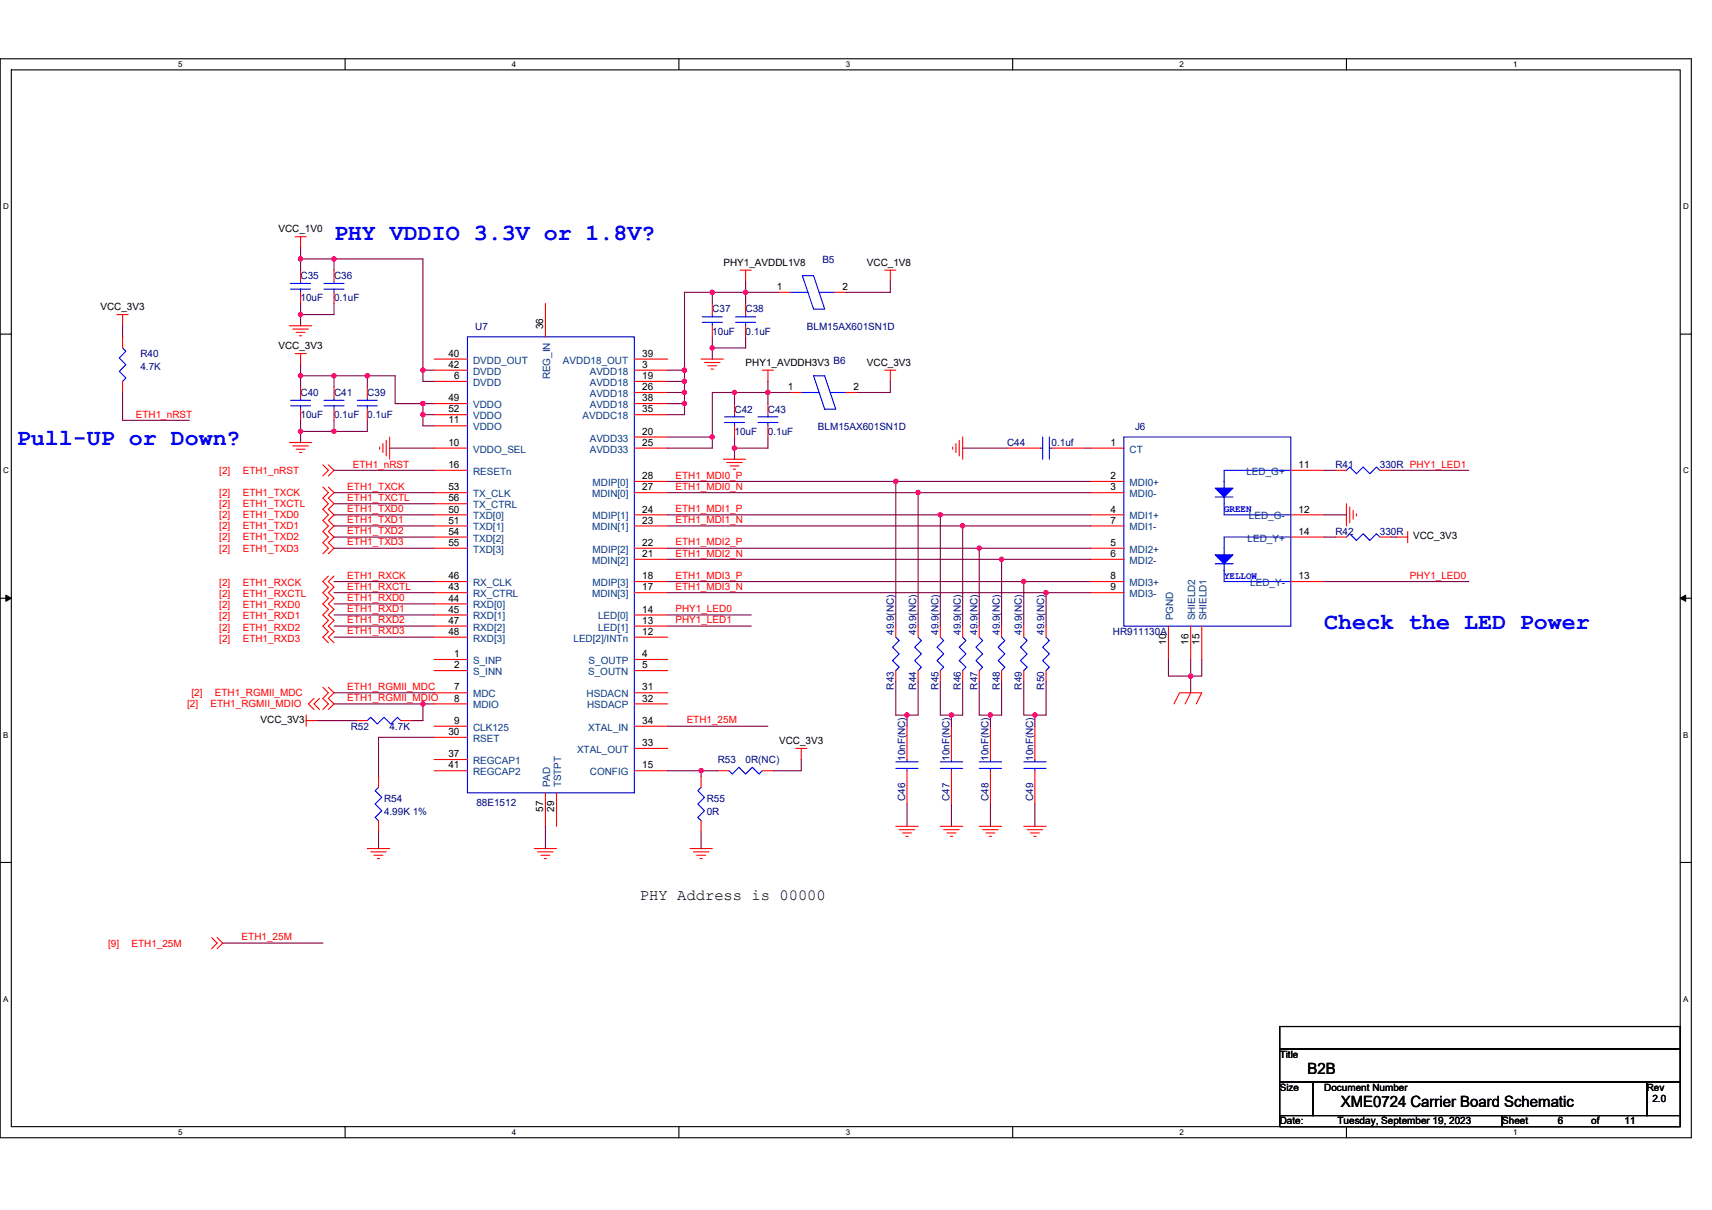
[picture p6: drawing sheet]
<svg xmlns="http://www.w3.org/2000/svg" width="297mm" height="210mm" viewBox="0 0 297 210" stroke-linecap="round" stroke-linejoin="round" font-family="sans-serif">
<path d="M0 10.2h293.5v187.2h-293.5zM2 12.1h289.5v183.4h-289.5z" fill="none" stroke="#000" stroke-width=".19"/>
<g fill="#fff">
<path d="M30.9 10.4h.8v1.6h-.8z"/>
<path d="M30.9 195.7h.8v1.6h-.8z"/>
</g>
<path d="M59.9 10.2v1.9M59.9 195.5v1.9" fill="none" stroke="#000" stroke-width=".19"/>
<g fill="#fff">
<path d="M88.8 10.4h.8v1.6h-.8z"/>
<path d="M88.8 195.7h.8v1.6h-.8z"/>
</g>
<path d="M117.8 10.2v1.9M117.8 195.5v1.9" fill="none" stroke="#000" stroke-width=".19"/>
<g fill="#fff">
<path d="M146.7 10.4h.8v1.6h-.8z"/>
<path d="M146.7 195.7h.8v1.6h-.8z"/>
</g>
<path d="M175.7 10.2v1.9M175.7 195.5v1.9" fill="none" stroke="#000" stroke-width=".19"/>
<g fill="#fff">
<path d="M204.7 10.4h.7v1.6h-.7z"/>
<path d="M204.7 195.7h.7v1.6h-.7z"/>
</g>
<path d="M233.6 10.2v1.9M233.6 195.5v1.9" fill="none" stroke="#000" stroke-width=".19"/>
<g fill="#fff">
<path d="M262.6 10.4h.7v1.6h-.7z"/>
<path d="M262.6 195.7h.7v1.6h-.7z"/>
<path d="M.5 35.1h1v1.5h-1z"/>
<path d="M292 35.1h1v1.5h-1z"/>
<path d="M.5 80.9h1v1.5h-1z"/>
<path d="M292 80.9h1v1.5h-1z"/>
</g>
<path d="M0 58h2M291.5 58h2" fill="none" stroke="#000" stroke-width=".19"/>
<g fill="#fff">
<path d="M.5 126.7h.9v1.6h-.9z"/>
<path d="M292 126.7h.9v1.6h-.9z"/>
</g>
<path d="M0 103.8h2M291.5 103.8h2" fill="none" stroke="#000" stroke-width=".19"/>
<path d="M1 103.3l1 .5-1 .6zM291.5 103.8l1-.5v1.1z" fill="#000" stroke="#000" stroke-width=".17"/>
<g fill="#fff">
<path d="M.5 172.6h.9v1.5h-.9z"/>
<path d="M292 172.6h.9v1.5h-.9z"/>
</g>
<path d="M0 149.7h2M291.5 149.7h2M222 178.1h69.5v3.9h-69.5zM222 182h69.5v5.8h-69.5zM222 187.8h5.8v5.8h-5.8zM222 193.6h38.6v1.9h-38.6zM227.8 187.8h57.9v5.8h-57.9zM260.6 193.6h30.9v1.9h-30.9zM285.7 187.8h5.8v5.8h-5.8z" fill="none" stroke="#000" stroke-width=".19"/>
<g fill="none" stroke="#f00" stroke-width=".19">
<path d="M20.3 54.6h1.9M21.3 54.6v1.9M21.3 58.5v1.9M50.2 56.5h3.9M50.8 57.1h2.7M51.2 41.1h1.9M51.4 57.7h1.5M52 58.3h.3M52.2 41.1v1.9M52.2 46.9v1.9M52.2 50.7v2M58 46.9v1.9"/>
<path d="M58 50.7v2M94.6 52.7v5.8M123.6 52.7v1.9M123.6 56.5v2M128.4 46.9h1.9M129.4 46.9v1.9M129.4 52.7v1.9M129.4 56.5v2M135.2 50.7h1.9M144.8 50.7h1.9M153.5 46.9h1.9M154.5 46.9v1.9"/>
<path d="M21.3 66.2v1.9M50.2 76.8h3.9M50.8 77.4h2.7M51.2 61.4h1.9M51.4 78h1.5M52 78.5h.3M52.2 61.4v1.9M52.2 67.1v2M52.2 71v1.9M58 67.1v2M58 71v1.9M63.7 67.1v2"/>
<path d="M63.7 71v1.9M65.9 77.6v.4M66.4 77v1.5M67 76.4v2.7M67.6 75.8v3.9M75.3 77.8h5.8M75.3 73.9h5.8M75.3 62.3h5.8M75.3 64.2h5.8M75.3 66.2h5.8M75.3 70h5.8M75.3 72h5.8"/>
<path d="M110.1 72h5.8M110.1 62.3h5.8M110.1 66.2h5.8M110.1 75.8h5.8M110.1 77.8h5.8M110.1 68.1h5.8M110.1 64.2h5.8M110.1 70h5.8M121.6 62.3h3.9M122.2 62.9h2.7M122.8 63.5h1.6M123.4 64.1h.4"/>
<path d="M125.5 79.7h3.9M127.4 70v2M127.4 73.9v1.9M132.3 64.2h1.9M133.2 64.2v2M133.2 70v2M133.2 73.9v1.9M137.1 68.1h1.9M146.7 68.1h2M153.5 64.2h1.9M154.5 64.2v2M165.3 77.6v.4"/>
<path d="M165.9 77v1.5M166.4 76.4v2.7M167 75.8v3.9M174.7 77.8h5.8M182.5 77.8h5.8M189.2 77.8h5.8M56 80.7l1 .9-1 1M56 84.5l1 1-1 .9 1 1-1 1 1 .9-1 1 1 1-1 .9 1 1-1 1 1 .9-1 1M57 100l-1 .9 1 1-1 .9 1 1-1 1 1 .9-1 1 1 1-1 .9 1 1-1 1 1 .9M57 80.7l1 .9-1 1M57 84.5l1 1-1 .9 1 1-1 1 1 .9-1 1 1 1-1 .9 1 1-1 1 1 .9-1 1M58 100l-1 .9 1 1-1 .9 1 1-1 1 1 .9-1 1 1 1-1 .9 1 1-1 1 1 .9"/>
<path d="M75.3 81.6h5.8M75.3 85.5h5.8M75.3 87.4h5.8M75.3 89.3h5.8M75.3 91.3h5.8M75.3 93.2h5.8M75.3 95.1h5.8M110.1 85.5h5.8M110.1 83.5h5.8M110.1 89.3h5.8M110.1 91.3h5.8M110.1 95.1h5.8"/>
<path d="M110.1 97.1h5.8M126.1 80.3h2.7M126.7 80.9h1.5M127.3 81.4h.3M189.2 97.1h5.8M189.2 95.1h5.8M189.2 89.3h5.8M189.2 91.3h5.8M189.2 85.5h5.8M189.2 83.5h5.8M224 81.6h5.8M224 89.3h5.8"/>
<path d="M224 93.2h5.8M231.7 81.6h1.9M231.7 93.2h1.9M233.6 87.4v3.9M234.2 88v2.7M234.8 88.6v1.5M235.3 89.2v.3M239.4 81.6h1.9M239.4 93.2h1.9M242.3 93.2h1.9M244.2 92.2v2M56 119.3l1 .9-1 1 1 1-1 .9"/>
<path d="M57 119.3l1 .9-1 1 1 1-1 .9M75.3 102.8h5.8M75.3 104.8h5.8M75.3 106.7h5.8M75.3 100.9h5.8M75.3 108.6h5.8M75.3 110.6h5.8M75.3 114.4h5.8M75.3 116.4h5.8M110.1 108.6h5.8M110.1 110.6h5.8M110.1 106.7h5.8"/>
<path d="M110.1 102.8h5.8M110.1 100.9h5.8M110.1 114.4h5.8M110.1 116.4h5.8M155.4 108.6v2M155.4 116.4v1.9M159.3 108.6v2M159.3 116.4v1.9M163.1 108.6v2M163.1 116.4v1.9M167 108.6v2M167 116.4v1.9"/>
<path d="M169.9 108.6v2M169.9 116.4v1.9M173.8 108.6v2M173.8 116.4v1.9M177.6 108.6v2M177.6 116.4v1.9M181.5 108.6v2M181.5 116.4v1.9M189.2 102.8h5.8M189.2 100.9h5.8M202.7 108.6v5.8M206.6 108.6v5.8"/>
<path d="M208.5 108.6v5.8M224 100.9h5.8M53.1 125.1h2M53.1 124.1v1.9M54.5 121.2l-1 1 1 .9M55.4 121.2l-.9 1 .9 .9M61.8 125.1h1.9M65.7 134.7v1.9M69.5 125.1h2M75.3 126h5.8M75.3 128h5.8M75.3 131.8h5.8"/>
<path d="M75.3 133.8h5.8M75.3 120.2h5.8M75.3 122.2h5.8M94.6 137.6v5.8M96.6 137.6v5.8M110.1 133.8h5.8M110.1 129.9h5.8M110.1 126h5.8M110.1 120.2h5.8M110.1 122.2h5.8M121.6 134.7v1.9M124.5 133.8h2"/>
<path d="M132.3 133.8h1.9M138.1 129.9h1.9M139 129.9v1.9M157.4 133.8v5.7M157.4 126v5.8M165.1 133.8v5.7M165.1 126v5.8M171.8 133.8v5.7M171.8 126v5.8M179.6 133.8v5.7M179.6 126v5.8M203.7 122.2l1-2h3.8l-.9 2"/>
<path d="M206.6 120.2l-1 2M63.7 147.3h3.9M64.3 147.8h2.7M64.9 148.4h1.5M65.5 149h.4M65.7 142.4v2M92.7 147.3h3.9M93.3 147.8h2.7M93.8 148.4h1.6M94.4 149h.4M119.7 147.3h3.9M120.3 147.8h2.7"/>
<path d="M120.9 148.4h1.5M121.5 149h.4M121.6 142.4v2M155.4 143.4h3.9M156 144h2.7M156.6 144.5h1.5M157.2 145.1h.4M163.1 143.4h3.9M163.7 144h2.7M164.3 144.5h1.6M164.9 145.1h.4M169.9 143.4h3.9"/>
<path d="M170.5 144h2.7M171.1 144.5h1.5M171.6 145.1h.4M177.6 143.4h3.9M178.2 144h2.7M178.8 144.5h1.5M179.4 145.1h.4M36.7 162.7l1 1-1 .9M37.7 162.7l.9 1-.9 .9"/>
</g>
<g fill="none" stroke="#00f" stroke-width=".19">
<path d="M50.4 50.2h3.5M50.4 49.2h3.5M52.2 48.8v.4M52.2 50.2v.5M56.2 50.2h3.5M56.2 49.2h3.5M58 48.8v.4M58 50.2v.5M81.1 58.5h29v79.1h-29zM121.9 55.9h3.4M121.9 55h3.4M123.6 54.6v.4"/>
<path d="M123.6 55.9v.6M127.6 55.9h3.5M127.6 55h3.5M129.4 54.6v.4M129.4 55.9v.6M137.1 50.7h3.1M139.2 47.8h2l1.9 5.8h-1.9zM142.1 50.7h2.7M21.3 60.4l.5 .6-1.1 1.1 1.1 1.2-1.1 1.2 1.1 1.1-.5 .6M50.4 70.4h3.5M50.4 69.5h3.5M52.2 69.1v.4"/>
<path d="M52.2 70.4v.6M56.2 70.4h3.5M56.2 69.5h3.5M58 69.1v.4M58 70.4v.6M62 70.4h3.5M62 69.5h3.5M63.7 69.1v.4M63.7 70.4v.6M125.7 73.3h3.5M125.7 72.3h3.5M127.4 72v.3"/>
<path d="M127.4 73.3v.6M131.5 73.3h3.5M131.5 72.3h3.5M133.2 72v.3M133.2 73.3v.6M139 68.1h3.1M141.2 65.2h1.9l1.9 5.8h-1.9zM144 68.1h2.7M180.5 77.8h.4M180.9 75.8v3.9M182.1 75.8v3.9M182.1 77.8h.4"/>
<path d="M195 75.8h29v32.8h-29zM210.8 97.8h3.1M210.8 86.3h3.1M212.4 97.8v3.1h11.6M212.4 86.3v3h11.6M224 81.6h-11.6v3.1M224 93.2h-11.6v3.1M233.6 81.6l.6-.6 1.1 1.2 1.2-1.2 1.2 1.2 1.1-1.2 .6 .6M233.6 93.2l.6-.6 1.1 1.2 1.2-1.2 1.2 1.2 1.1-1.2 .6 .6M155.4 110.6l.6 .6-1.1 1.1 1.1 1.2-1.1 1.1 1.1 1.2-.6 .6M159.3 110.6l.6 .6-1.2 1.1 1.2 1.2-1.2 1.1 1.2 1.2-.6 .6M163.1 110.6l.6 .6-1.1 1.1 1.1 1.2-1.1 1.1 1.1 1.2-.6 .6"/>
<path d="M167 110.6l.6 .6-1.2 1.1 1.2 1.2-1.2 1.1 1.2 1.2-.6 .6M169.9 110.6l.6 .6-1.2 1.1 1.2 1.2-1.2 1.1 1.2 1.2-.6 .6M173.8 110.6l.5 .6-1.1 1.1 1.1 1.2-1.1 1.1 1.1 1.2-.5 .6M177.6 110.6l.6 .6-1.1 1.1 1.1 1.2-1.1 1.1 1.1 1.2-.6 .6M181.5 110.6l.6 .6-1.2 1.1 1.2 1.2-1.2 1.1 1.2 1.2-.6 .6M63.7 125.1l.6-.6 1.2 1.1 1.1-1.1 1.2 1.1 1.2-1.1 .5 .6M65.7 136.6l-.6 .6 1.1 1.2-1.1 1.1 1.1 1.2-1.1 1.2 .6 .5M121.6 136.6l-.5 .6 1.1 1.2-1.1 1.1 1.1 1.2-1.1 1.2 .5 .5M126.5 133.8l.6 .5 1.1-1.1 1.2 1.1 1.1-1.1 1.2 1.1 .6-.5M155.4 133.3h3.9M155.4 132.2h3.9M157.4 133.4v.4"/>
<path d="M157.4 131.8v.4M163.1 133.3h3.9M163.1 132.2h3.9M165.1 133.4v.4M165.1 131.8v.4M169.9 133.3h3.9M169.9 132.2h3.9M171.8 133.4v.4M171.8 131.8v.4M177.6 133.3h3.9M177.6 132.2h3.9M179.6 133.4v.4"/>
<path d="M179.6 131.8v.4"/>
</g>
<g fill="#00f" stroke="#00f" stroke-width=".19">
<path d="M210.8 96.3h3.1l-1.5 1.5z" fill-rule="evenodd"/>
<path d="M210.8 84.7h3.1l-1.5 1.6z" fill-rule="evenodd"/>
</g>
<g fill="none" stroke="#800040" stroke-width=".19">
<path d="M21.3 56.5v2M52.2 43v1.9M52.2 52.7v1.9M52.2 54.6v1.9M52.2 44.9v2M52.2 44.9h5.8M58 52.7v1.9h-5.8M58 44.9v2M58 44.9h15.4v21.3h1.9M123.6 58.5v1.9M123.6 50.7h-4.8v13.5M123.6 50.7v2"/>
<path d="M123.6 50.7h5.8M129.4 58.5v1.9h-5.8M129.4 48.8v1.9M129.4 50.7v2M129.4 50.7h5.8M154.5 48.8v1.9h-7.8M21.3 68.1v4.8h11.5M52.2 74.9v1.9M52.2 65.2v1.9M52.2 63.3v1.9h5.8M52.2 72.9v2h5.8M58 72.9v2"/>
<path d="M58 65.2v1.9M58 65.2h5.7M63.7 65.2h4.9v4.8h4.8M63.7 72.9v2h-5.7M63.7 65.2v1.9M67.6 77.8h7.7M73.4 70v2M73.4 72h1.9M73.4 64.2h1.9M73.4 72v1.9h1.9M73.4 70h1.9M115.9 75.8h7.7"/>
<path d="M115.9 64.2h2.9M115.9 66.2h2.9M115.9 68.1h2.9M115.9 70h2.9M118.8 64.2v2M118.8 66.2v1.9M118.8 68.1v1.9M118.8 70v2h-2.9M123.6 60.4v1.9M123.6 75.8v2h-7.7M127.4 68.1h-3.8v7.7M127.4 75.8v2"/>
<path d="M127.4 77.8v1.9M127.4 68.1v1.9M127.4 68.1h5.8M133.2 66.2v1.9M133.2 75.8v2h-5.8M133.2 68.1v1.9M133.2 68.1h3.9M154.5 66.2v1.9h-5.8M167 77.8h7.7M188.3 77.8h.9M58 81.6h17.3M58 85.5h17.3"/>
<path d="M58 87.4h17.3M58 89.3h17.3M58 91.3h17.3M58 93.2h17.3M58 95.1h17.3M115.9 91.3h51.1M115.9 85.5h43.4M115.9 95.1h54M115.9 97.1h57.9M115.9 89.3h47.2M115.9 83.5h39.5M155.4 83.5v25.1"/>
<path d="M155.4 83.5h33.8M159.3 85.5v23.1M159.3 85.5h29.9M163.1 89.3v19.3M163.1 89.3h26.1M167 91.3v17.3M167 91.3h22.2M169.9 95.1v13.5M169.9 95.1h19.3M173.8 97.1v11.5M173.8 97.1h15.4M229.8 93.2h1.9"/>
<path d="M229.8 81.6h1.9M229.8 89.3h3.8M241.3 93.2h1M241.3 81.6h13.5M58 100.9h17.3M58 102.8h17.3M58 104.8h17.3M58 106.7h17.3M58 108.6h17.3M58 110.6h17.3M115.9 102.8h65.6M115.9 100.9h61.7"/>
<path d="M115.9 106.7h14.4M115.9 108.6h14.4M155.4 118.3v5.8h2M159.3 118.3v5.8h-1.9M163.1 118.3v5.8h2M167 118.3v5.8h-1.9M169.9 118.3v5.8h1.9M173.8 118.3v5.8h-2M177.6 118.3v5.8h2M177.6 100.9v7.7M177.6 100.9h11.6M181.5 118.3v5.8h-1.9"/>
<path d="M181.5 102.8v5.8M181.5 102.8h7.7M202.7 114.4v2.9h3.9v2.9M206.6 114.4v2.9h1.9v-2.9M229.8 100.9h25M55.1 125.1h6.7M58 122.2h15.4M58 120.2h17.3M73.4 122.2v2.9h-1.9M73.4 122.2h1.9M75.3 128h-9.6v6.7M115.9 133.8h5.7v.9"/>
<path d="M115.9 126h17.3M121.6 133.8h2.9M139 131.8v2h-4.8M157.4 124.1v1.9M157.4 139.5v3.9M165.1 124.1v1.9M165.1 139.5v3.9M171.8 124.1v1.9M171.8 139.5v3.9M179.6 124.1v1.9M179.6 139.5v3.9M65.7 144.4v2.9"/>
<path d="M94.6 143.4v3.9M121.6 144.4v2.9M38.6 163.7h17.4"/>
</g>
<g fill="#f0f" stroke="#f0f" stroke-width=".19">
<circle cx="52.1" cy="65.2" r=".38"/>
<circle cx="52.1" cy="54.6" r=".38"/>
<circle cx="52.1" cy="44.9" r=".38"/>
<circle cx="57.9" cy="44.9" r=".38"/>
<circle cx="52.1" cy="74.9" r=".38"/>
<circle cx="57.9" cy="74.9" r=".38"/>
<circle cx="63.7" cy="65.2" r=".38"/>
<circle cx="57.9" cy="65.2" r=".38"/>
<circle cx="73.4" cy="72" r=".38"/>
<circle cx="123.6" cy="60.4" r=".38"/>
<circle cx="123.6" cy="50.7" r=".38"/>
<circle cx="118.7" cy="64.2" r=".38"/>
<circle cx="118.7" cy="66.2" r=".38"/>
<circle cx="118.7" cy="68.1" r=".38"/>
<circle cx="129.4" cy="50.7" r=".38"/>
<circle cx="123.6" cy="75.8" r=".38"/>
<circle cx="127.4" cy="77.8" r=".38"/>
<circle cx="127.4" cy="68.1" r=".38"/>
<circle cx="118.7" cy="70" r=".38"/>
<circle cx="133.2" cy="68.1" r=".38"/>
<circle cx="155.4" cy="83.5" r=".38"/>
<circle cx="159.3" cy="85.5" r=".38"/>
<circle cx="163.1" cy="89.3" r=".38"/>
<circle cx="181.5" cy="102.8" r=".38"/>
<circle cx="121.6" cy="133.7" r=".38"/>
<circle cx="73.4" cy="122.2" r=".38"/>
<circle cx="73.4" cy="64.2" r=".38"/>
<circle cx="73.4" cy="70" r=".38"/>
<circle cx="165.1" cy="124.1" r=".38"/>
<circle cx="167" cy="91.3" r=".38"/>
<circle cx="171.8" cy="124.1" r=".38"/>
<circle cx="173.8" cy="97.1" r=".38"/>
<circle cx="169.9" cy="95.1" r=".38"/>
<circle cx="179.6" cy="124.1" r=".38"/>
<circle cx="177.6" cy="100.9" r=".38"/>
<circle cx="157.4" cy="124.1" r=".38"/>
<circle cx="206.6" cy="117.3" r=".38"/>
</g>
<g font-size="4" fill="#00f">
<text x="58" y="41.6">PHY VDDIO 3.3V or 1.8V?</text>
<text x="2.9" y="77.3">Pull-UP or Down?</text>
<text x="229.8" y="109.1">Check the LED Power</text>
</g>
<g font-size="2.7">
<text x="111" y="156.2">PHY Address is 00000</text>
<text x="226.9" y="186.3">B2B</text>
<text x="232.6" y="192.1">XME0724 Carrier Board Schematic</text>
</g>
<g font-size="1.7">
<text x="48.3" y="40.3">VCC_1V0</text>
<text x="125.5" y="46.1">PHY1_AVDDL1V8</text>
<text x="150.4" y="46.1">VCC_1V8</text>
<text x="17.4" y="53.8">VCC_3V3</text>
<text x="134.8" y="50.3">1</text>
<text x="146.2" y="50.3">2</text>
<text x="94.2" y="57.1" transform="rotate(-90 94.2 57.1)">36</text>
<text x="48.3" y="60.6">VCC_3V3</text>
<text x="77.8" y="61.9">40</text>
<text x="77.8" y="63.8">42</text>
<text x="78.8" y="65.8">6</text>
<text x="111.4" y="61.9">39</text>
<text x="111.4" y="65.8">19</text>
<text x="111.4" y="63.8">3</text>
<text x="129.4" y="63.5">PHY1_AVDDH3V3 B6</text>
<text x="150.4" y="63.5">VCC_3V3</text>
<text x="77.8" y="69.6">49</text>
<text x="77.8" y="71.6">52</text>
<text x="111.4" y="71.6">35</text>
<text x="111.4" y="67.7">26</text>
<text x="111.4" y="69.6">38</text>
<text x="136.7" y="67.7">1</text>
<text x="148.1" y="67.7">2</text>
<text x="77.8" y="77.4">10</text>
<text x="77.8" y="73.5">11</text>
<text x="111.4" y="75.4">20</text>
<text x="111.4" y="77.4">25</text>
<text x="192.7" y="77.4">1</text>
<text x="77.8" y="81.2">16</text>
<text x="111.4" y="83.1">28</text>
<text x="192.7" y="83.1">2</text>
<text x="225.3" y="81.2">11</text>
<text x="77.8" y="85.1">53</text>
<text x="77.8" y="87">56</text>
<text x="77.8" y="88.9">50</text>
<text x="111.4" y="88.9">24</text>
<text x="111.4" y="85.1">27</text>
<text x="192.7" y="88.9">4</text>
<text x="192.7" y="85.1">3</text>
<text x="225.3" y="88.9">12</text>
<text x="77.8" y="90.9">51</text>
<text x="77.8" y="92.8">54</text>
<text x="77.8" y="94.7">55</text>
<text x="111.4" y="94.7">22</text>
<text x="111.4" y="90.9">23</text>
<text x="192.7" y="94.7">5</text>
<text x="192.7" y="90.9">7</text>
<text x="225.3" y="92.8">14</text>
<text x="245.2" y="93.6">VCC_3V3</text>
<text x="77.8" y="100.5">46</text>
<text x="111.4" y="100.5">18</text>
<text x="111.4" y="96.7">21</text>
<text x="192.7" y="100.5">8</text>
<text x="192.7" y="96.7">6</text>
<text x="225.3" y="100.5">13</text>
<text x="77.8" y="102.4">43</text>
<text x="77.8" y="104.4">44</text>
<text x="77.8" y="106.3">45</text>
<text x="111.4" y="106.3">14</text>
<text x="111.4" y="102.4">17</text>
<text x="192.7" y="102.4">9</text>
<text x="77.8" y="108.2">47</text>
<text x="77.8" y="110.2">48</text>
<text x="111.4" y="108.2">13</text>
<text x="111.4" y="110.2">12</text>
<text x="202.3" y="111.9" transform="rotate(-90 202.3 111.9)">10</text>
<text x="206.2" y="111.9" transform="rotate(-90 206.2 111.9)">16</text>
<text x="208.1" y="111.9" transform="rotate(-90 208.1 111.9)">15</text>
<text x="78.8" y="114">1</text>
<text x="78.8" y="116">2</text>
<text x="78.8" y="119.8">7</text>
<text x="111.4" y="119.8">31</text>
<text x="111.4" y="116">5</text>
<text x="111.4" y="114">4</text>
<text x="45.2" y="125.4">VCC_3V3</text>
<text x="78.8" y="125.6">9</text>
<text x="78.8" y="121.8">8</text>
<text x="111.4" y="125.6">34</text>
<text x="111.4" y="121.8">32</text>
<text x="77.8" y="127.6">30</text>
<text x="77.8" y="131.4">37</text>
<text x="111.4" y="129.5">33</text>
<text x="135.2" y="129.1">VCC_3V3</text>
<text x="77.8" y="133.4">41</text>
<text x="111.4" y="133.4">15</text>
<text x="94.2" y="140.9" transform="rotate(-90 94.2 140.9)">57</text>
<text x="96.2" y="140.9" transform="rotate(-90 96.2 140.9)">29</text>
<text x="222" y="183.6">Title</text>
<text x="222" y="189.3">Size</text>
<text x="229.8" y="189.3">Document Number</text>
<text x="285.7" y="189.3">Rev</text>
<text x="286.7" y="191.3">2.0</text>
<text x="222" y="195.1">Date:</text>
<text x="232.1" y="195.1">Tuesday, September 19, 2023</text>
<text x="260.6" y="195.1">Sheet</text>
<text x="270.3" y="195.1">6</text>
<text x="276.1" y="195.1">of</text>
<text x="281.9" y="195.1">11</text>
</g>
<g font-size="1.7" fill="#000080">
<text x="142.7" y="45.7">B5</text>
<text x="52.2" y="48.4">C35</text>
<text x="52.2" y="52.3">10uF</text>
<text x="58" y="48.4">C36</text>
<text x="58" y="52.3">0.1uF</text>
<text x="82.5" y="57.3">U7</text>
<text x="123.6" y="54.2">C37</text>
<text x="123.6" y="58.1">10uF</text>
<text x="129.4" y="54.2">C38</text>
<text x="129.4" y="58.1">0.1uF</text>
<text x="140" y="57.3">BLM15AX601SN1D</text>
<text x="24.4" y="61.9">R40</text>
<text x="24.4" y="64.2">4.7K</text>
<text x="52.2" y="68.7">C40</text>
<text x="58" y="68.7">C41</text>
<text x="63.7" y="68.7">C39</text>
<text x="127.4" y="71.6">C42</text>
<text x="133.2" y="71.6">C43</text>
<text x="52.2" y="72.6">10uF</text>
<text x="58" y="72.6">0.1uF</text>
<text x="63.7" y="72.6">0.1uF</text>
<text x="127.4" y="75.4">10uF</text>
<text x="133.2" y="75.4">0.1uF</text>
<text x="141.9" y="74.7">BLM15AX601SN1D</text>
<text x="174.7" y="77.4">C44</text>
<text x="182.5" y="77.4">0.1uf</text>
<text x="196.9" y="74.7">J6</text>
<text x="231.7" y="81.2">R41</text>
<text x="239.4" y="81.2">330R PHY1_LED1</text>
<text x="231.7" y="92.8">R42</text>
<text x="239.4" y="92.8">330R</text>
<text x="155.1" y="110.2" transform="rotate(-90 155.1 110.2)">49.9(NC)</text>
<text x="159" y="110.2" transform="rotate(-90 159 110.2)">49.9(NC)</text>
<text x="162.8" y="110.2" transform="rotate(-90 162.8 110.2)">49.9(NC)</text>
<text x="166.7" y="110.2" transform="rotate(-90 166.7 110.2)">49.9(NC)</text>
<text x="169.6" y="110.2" transform="rotate(-90 169.6 110.2)">49.9(NC)</text>
<text x="173.5" y="110.2" transform="rotate(-90 173.5 110.2)">49.9(NC)</text>
<text x="177.3" y="110.2" transform="rotate(-90 177.3 110.2)">49.9(NC)</text>
<text x="181.2" y="110.2" transform="rotate(-90 181.2 110.2)">49.9(NC)</text>
<text x="193.1" y="110.2">HR911130A</text>
<text x="155.1" y="119.7" transform="rotate(-90 155.1 119.7)">R43</text>
<text x="159" y="119.7" transform="rotate(-90 159 119.7)">R44</text>
<text x="162.8" y="119.7" transform="rotate(-90 162.8 119.7)">R45</text>
<text x="166.7" y="119.7" transform="rotate(-90 166.7 119.7)">R46</text>
<text x="169.6" y="119.7" transform="rotate(-90 169.6 119.7)">R47</text>
<text x="173.5" y="119.7" transform="rotate(-90 173.5 119.7)">R48</text>
<text x="177.3" y="119.7" transform="rotate(-90 177.3 119.7)">R49</text>
<text x="181.2" y="119.7" transform="rotate(-90 181.2 119.7)">R50</text>
<text x="60.9" y="126.6">R52</text>
<text x="67.6" y="126.6">4.7K</text>
<text x="124.5" y="132.4">R53</text>
<text x="129.4" y="132.4">0R(NC)</text>
<text x="157" y="132" transform="rotate(-90 157 132)">10nF(NC)</text>
<text x="164.8" y="132" transform="rotate(-90 164.8 132)">10nF(NC)</text>
<text x="171.5" y="132" transform="rotate(-90 171.5 132)">10nF(NC)</text>
<text x="179.2" y="132" transform="rotate(-90 179.2 132)">10nF(NC)</text>
<text x="66.6" y="139.1">R54</text>
<text x="66.6" y="141.5">4.99K 1%</text>
<text x="82.7" y="139.9">88E1512</text>
<text x="122.6" y="139.1">R55</text>
<text x="122.6" y="141.5">0R</text>
<text x="157" y="139" transform="rotate(-90 157 139)">C46</text>
<text x="164.8" y="139" transform="rotate(-90 164.8 139)">C47</text>
<text x="171.5" y="139" transform="rotate(-90 171.5 139)">C48</text>
<text x="179.2" y="139" transform="rotate(-90 179.2 139)">C49</text>
</g>
<g font-size="1.7" fill="#004080">
<text x="82.1" y="63.1">DVDD_OUT</text>
<text x="82.1" y="65">DVDD</text>
<text x="95.4" y="65.8" transform="rotate(-90 95.4 65.8)">REG_IN</text>
<text x="97.7" y="63.1">AVDD18_OUT</text>
<text x="102.3" y="65">AVDD18</text>
<text x="82.1" y="67">DVDD</text>
<text x="82.1" y="70.8">VDDO</text>
<text x="102.3" y="67">AVDD18</text>
<text x="102.3" y="68.9">AVDD18</text>
<text x="102.3" y="70.8">AVDD18</text>
<text x="82.1" y="74.7">VDDO</text>
<text x="82.1" y="72.7">VDDO</text>
<text x="101.1" y="72.7">AVDDC18</text>
<text x="102.3" y="76.6">AVDD33</text>
<text x="82.1" y="78.5">VDDO_SEL</text>
<text x="82.1" y="82.4">RESETn</text>
<text x="102.3" y="78.5">AVDD33</text>
<text x="196" y="78.5">CT</text>
<text x="216.3" y="82.4">LED_G+</text>
<text x="82.1" y="86.3">TX_CLK</text>
<text x="82.1" y="88.2">TX_CTRL</text>
<text x="102.7" y="86.3">MDIN[0]</text>
<text x="102.8" y="84.3">MDIP[0]</text>
<text x="196" y="86.3">MDI0-</text>
<text x="196" y="84.3">MDI0+</text>
<text x="82.1" y="90.1">TXD[0]</text>
<text x="82.1" y="92.1">TXD[1]</text>
<text x="82.1" y="94">TXD[2]</text>
<text x="82.1" y="95.9">TXD[3]</text>
<text x="102.7" y="92.1">MDIN[1]</text>
<text x="102.8" y="90.1">MDIP[1]</text>
<text x="102.8" y="95.9">MDIP[2]</text>
<text x="196" y="95.9">MDI2+</text>
<text x="196" y="90.1">MDI1+</text>
<text x="196" y="92.1">MDI1-</text>
<text x="216.5" y="94">LED_Y+</text>
<text x="216.7" y="90.1">LED_G-</text>
<text x="82.1" y="101.7">RX_CLK</text>
<text x="102.7" y="97.9">MDIN[2]</text>
<text x="102.8" y="101.7">MDIP[3]</text>
<text x="196" y="101.7">MDI3+</text>
<text x="196" y="97.9">MDI2-</text>
<text x="216.9" y="101.7">LED_Y-</text>
<text x="82.1" y="103.6">RX_CTRL</text>
<text x="82.1" y="105.6">RXD[0]</text>
<text x="82.1" y="107.5">RXD[1]</text>
<text x="102.7" y="103.6">MDIN[3]</text>
<text x="103.8" y="107.5">LED[0]</text>
<text x="196" y="103.6">MDI3-</text>
<text x="203.5" y="107.7" transform="rotate(-90 203.5 107.7)">PGND</text>
<text x="207.4" y="107.7" transform="rotate(-90 207.4 107.7)">SHIELD2</text>
<text x="209.3" y="107.7" transform="rotate(-90 209.3 107.7)">SHIELD1</text>
<text x="82.1" y="109.4">RXD[2]</text>
<text x="82.1" y="111.4">RXD[3]</text>
<text x="99.5" y="111.4">LED[2]/INTn</text>
<text x="103.8" y="109.4">LED[1]</text>
<text x="82.1" y="115.2">S_INP</text>
<text x="82.1" y="117.2">S_INN</text>
<text x="102" y="117.2">S_OUTN</text>
<text x="102.1" y="115.2">S_OUTP</text>
<text x="82.1" y="121">MDC</text>
<text x="82.1" y="122.9">MDIO</text>
<text x="101.8" y="121">HSDACN</text>
<text x="101.9" y="122.9">HSDACP</text>
<text x="82.1" y="126.8">CLK125</text>
<text x="82.1" y="128.7">RSET</text>
<text x="100.1" y="130.7">XTAL_OUT</text>
<text x="102" y="126.8">XTAL_IN</text>
<text x="82.1" y="132.6">REGCAP1</text>
<text x="82.1" y="134.5">REGCAP2</text>
<text x="95.4" y="136.6" transform="rotate(-90 95.4 136.6)">PAD</text>
<text x="97.4" y="136.6" transform="rotate(-90 97.4 136.6)">TSTPT</text>
<text x="102.3" y="134.5">CONFIG</text>
</g>
<g font-size="1.7" fill="#f00">
<text x="23.6" y="72.5">ETH1_nRST</text>
<text x="38.1" y="82.2">[2]</text>
<text x="42.1" y="82.2">ETH1_nRST</text>
<text x="61.2" y="81.1">ETH1_nRST</text>
<text x="117.2" y="83.1">ETH1_MDI0_P</text>
<text x="38.1" y="88">[2]</text>
<text x="38.1" y="89.9">[2]</text>
<text x="38.1" y="86.1">[2]</text>
<text x="42.1" y="88">ETH1_TXCTL</text>
<text x="42.1" y="89.9">ETH1_TXD0</text>
<text x="42.1" y="86.1">ETH1_TXCK</text>
<text x="60.3" y="85">ETH1_TXCK</text>
<text x="60.3" y="86.9">ETH1_TXCTL</text>
<text x="60.3" y="88.9">ETH1_TXD0</text>
<text x="117.2" y="85">ETH1_MDI0_N</text>
<text x="117.2" y="88.9">ETH1_MDI1_P</text>
<text x="38.1" y="91.9">[2]</text>
<text x="38.1" y="95.7">[2]</text>
<text x="38.1" y="93.8">[2]</text>
<text x="42.1" y="91.9">ETH1_TXD1</text>
<text x="42.1" y="95.7">ETH1_TXD3</text>
<text x="42.1" y="93.8">ETH1_TXD2</text>
<text x="60.3" y="90.8">ETH1_TXD1</text>
<text x="60.3" y="92.7">ETH1_TXD2</text>
<text x="60.3" y="94.7">ETH1_TXD3</text>
<text x="117.2" y="90.8">ETH1_MDI1_N</text>
<text x="117.2" y="94.7">ETH1_MDI2_P</text>
<text x="38.1" y="101.7">[2]</text>
<text x="42.1" y="101.7">ETH1_RXCK</text>
<text x="60.3" y="100.4">ETH1_RXCK</text>
<text x="117.2" y="96.6">ETH1_MDI2_N</text>
<text x="117.2" y="100.4">ETH1_MDI3_P</text>
<text x="244.6" y="100.4">PHY1_LED0</text>
<text x="38.1" y="103.6">[2]</text>
<text x="38.1" y="105.6">[2]</text>
<text x="38.1" y="107.5">[2]</text>
<text x="42.1" y="103.6">ETH1_RXCTL</text>
<text x="42.1" y="105.6">ETH1_RXD0</text>
<text x="42.1" y="107.5">ETH1_RXD1</text>
<text x="60.3" y="102.4">ETH1_RXCTL</text>
<text x="60.3" y="104.3">ETH1_RXD0</text>
<text x="60.3" y="106.2">ETH1_RXD1</text>
<text x="117.2" y="106.2">PHY1_LED0</text>
<text x="117.2" y="102.4">ETH1_MDI3_N</text>
<text x="38.1" y="109.4">[2]</text>
<text x="38.1" y="111.4">[2]</text>
<text x="42.1" y="109.4">ETH1_RXD2</text>
<text x="42.1" y="111.4">ETH1_RXD3</text>
<text x="60.3" y="108.2">ETH1_RXD2</text>
<text x="60.3" y="110.1">ETH1_RXD3</text>
<text x="117.2" y="108.2">PHY1_LED1</text>
<text x="60.3" y="119.7">ETH1_RGMII_MDC</text>
<text x="32.5" y="122.7">[2]</text>
<text x="33.2" y="120.8">[2]</text>
<text x="36.5" y="122.7">ETH1_RGMII_MDIO</text>
<text x="37.3" y="120.8">ETH1_RGMII_MDC</text>
<text x="60.3" y="121.7">ETH1_RGMII_MDIO</text>
<text x="119.1" y="125.5">ETH1_25M</text>
<text x="18.8" y="164.3">[9]</text>
<text x="22.8" y="164.3">ETH1_25M</text>
<text x="41.9" y="163.2">ETH1_25M</text>
</g>
<g font-size="1.7" fill="#00f">
<text x="212.4" y="88.8">GREEN</text>
<text x="212.4" y="100.4">YELLOW</text>
</g>
<g font-size="1.4">
<text x="30.9" y="11.7">5</text>
<text x="88.8" y="11.7">4</text>
<text x="146.7" y="11.7">3</text>
<text x="204.7" y="11.7">2</text>
<text x="262.6" y="11.7">1</text>
<text x=".5" y="36.3">D</text>
<text x="292" y="36.3">D</text>
<text x=".5" y="82.1">C</text>
<text x="292" y="82.1">C</text>
<text x=".5" y="128">B</text>
<text x="292" y="128">B</text>
<text x=".5" y="173.8">A</text>
<text x="292" y="173.8">A</text>
<text x="30.9" y="197">5</text>
<text x="88.8" y="197">4</text>
<text x="146.7" y="197">3</text>
<text x="204.7" y="197">2</text>
<text x="262.6" y="197">1</text>
</g>
</svg>
